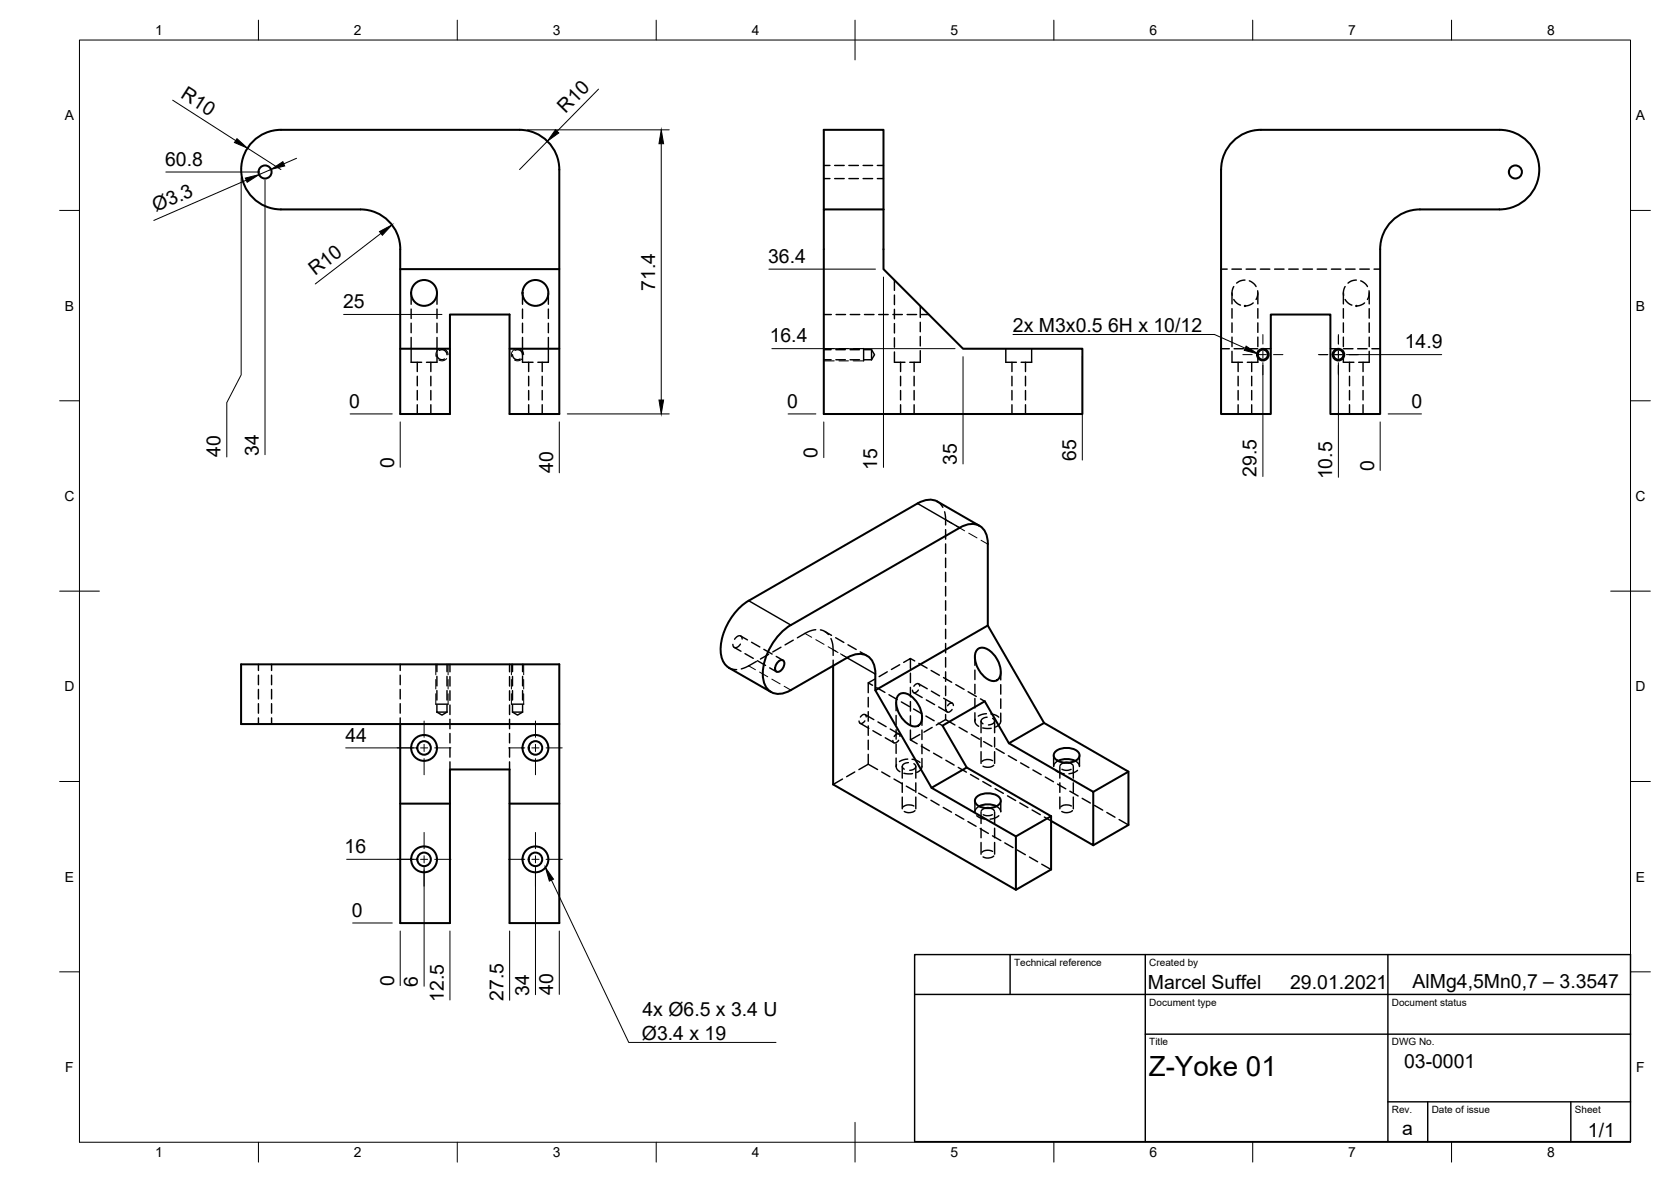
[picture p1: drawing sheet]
<svg xmlns="http://www.w3.org/2000/svg" width="420mm" height="297mm" viewBox="0 0 420 297" stroke-linecap="round" stroke-linejoin="round" font-family="sans-serif">
<!-- layer: Sichtbar -->
<g fill="none" stroke="#000" stroke-width=".51">
<path d="M64 35.1a10 10 0 0 1 6.6-2.5h60a10 10 0 0 1 10 10v61.4h-12.5v-25h-15v25h-12.5v-36.4a18.3 18.3 0 0 0-.6-8.6 10 10 0 0 0-9.4-6.4h-20a10 10 0 0 1-9.3-6.4 10 10 0 0 1 2.7-11.1zM317 32.6h60a10 10 0 0 1 10 10 10 10 0 0 1-10 10h-20a10 10 0 0 0-10 10v41.4h-12.5v-25h-15v25h-12.5v-61.4M317 32.6a10 10 0 0 0-10 10M207.1 52.6h15v15l20 20h30.1v16.4h-65.1zM207.1 52.6v-20h15v20M100.6 67.6h40M100.6 87.6h12.5M128.1 87.6h12.5M235.7 126l10.6 6.2M235.7 126a5 5 0 0 0-5 .5l-42.4 24.5M188.3 150.9a15.1 15.1 0 0 0-7 13.8 4.4 4.4 0 0 0 2 3.1M248.4 157.2l-28.3 16.3"/>
<path d="M60.6 166.9h80v15.1h-80zM183.3 167.8l10.6 6.1M195.7 166.3a.86 .86 0 0 1 1.5 0 2.11 2.11 0 0 1-1.8 2.5 1.42 1.42 0 0 1 0-2.1zM209.5 167.3v29.8l45.9 26.5v-13.4l-21.2-12.2-14.1-24.5v-4.1M220.1 169.4a4.6 4.6 0 0 0-3.2-5 5.8 5.8 0 0 0-3.9 .9l-14.1 8.1a4.5 4.5 0 0 1-6-.3 8.9 8.9 0 0 1-.1-8.5 15.4 15.4 0 0 1 6.1-7.5l42.4-24.5a4.5 4.5 0 0 1 5.9 .3 5.9 5.9 0 0 1 1.2 3.8v20.5l14.1 24.5 21.2 12.2v13.4l-8.8 5.1M225.9 174.7a2.36 2.36 0 0 1 3.3 .3 6.6 6.6 0 0 1 2.4 6.5 1.93 1.93 0 0 1-3 .6 6.6 6.6 0 0 1-3-6.9zM245.7 163.3a2.36 2.36 0 0 1 3.3 .3 6.6 6.6 0 0 1 2.4 6.5 1.93 1.93 0 0 1-3 .6 6.6 6.6 0 0 1-3-6.9zM100.6 182v50h12.5v-38.6h15v38.6h12.5v-50M243.1 192.9l-8.9 5.1M262.5 181.7l-8.8 5.1M265.4 188.8a4.5 4.5 0 0 1 5.9 .4 1.6 1.6 0 0 1-1.4 2.2 4.4 4.4 0 0 1-4.8-1 1.22 1.22 0 0 1 .3-1.6zM266 191.2l1.9-.5 1.3 .1 1.2 .4"/>
<path d="M267.7 191.7h1M283.7 193.9l-8.8 5.1M100.6 202h12.5M128.1 202h12.5M245.6 200.2a4.5 4.5 0 0 1 5.9 .4 1.6 1.6 0 0 1-1.4 2.2 4.4 4.4 0 0 1-4.8-1 1.22 1.22 0 0 1 .3-1.6zM246.2 202.6l1.8-.5 1.4 .1 1.2 .4M247.9 203.1h1M264.3 205.1l-21.2-12.2-6.1-10.5 10.6-6.2 6.1 10.6 21.2 12.2v13.4l-10.6-6.1M264.3 205.1v13.4l-8.9 5.1M264.3 205.1l-8.9 5.1"/>
<circle cx="66.6" cy="43.2" r="1.64"/>
<circle cx="381" cy="43.2" r="1.64"/>
<circle cx="106.6" cy="73.6" r="3.2"/>
<circle cx="134.6" cy="73.6" r="3.2"/>
<circle cx="317.5" cy="89.1" r="1.26"/>
<circle cx="336.5" cy="89.1" r="1.26"/>
<circle cx="106.6" cy="188" r="1.7"/>
<circle cx="106.6" cy="188" r="3.2"/>
<circle cx="134.6" cy="188" r="1.7"/>
<circle cx="134.6" cy="188" r="3.2"/>
<circle cx="106.6" cy="216" r="1.7"/>
<circle cx="106.6" cy="216" r="3.2"/>
<circle cx="134.6" cy="216" r="1.7"/>
<circle cx="134.6" cy="216" r="3.2"/>
</g>
<!-- layer: Verdeckt -->
<g fill="none" stroke="#000" stroke-width=".36">
<path d="M207.1 41.6h1.6M207.1 44.9h1.6M209.9 41.6h2.4M209.9 44.9h2.4M213.4 41.6h2.4M213.4 44.9h2.4M217 41.6h2.4M217 44.9h2.4M220.6 41.6h1.5M220.6 44.9h1.5M103.4 73.6v2.9M103.4 77.7v2.3"/>
<path d="M109.9 73.6v2.9M109.9 77.7v2.3M131.4 73.6v2.9M131.4 77.7v2.3M137.9 73.6v2.9M137.9 77.7v2.3M207.1 79h1.9M210.2 79h2.4M213.8 79h2.4M217.4 79h2.4M220.9 79h2.4M224.5 79h2.4"/>
<path d="M224.9 70.4v2.6M224.9 74.2v2.3M224.9 77.7v2.4M228.1 79h2.4M231.4 76.9v2.9M231.6 79h2M307 67.6h1.6M309.8 67.6h2.3M309.8 73.6v2.8M309.8 77.6v2.4M310.2 72l-.4 1.1v1.1M310.2 75.3l.8 .9 .9 .5"/>
<path d="M313 70.4l-1 .2-1.1 .5M313.3 67.6h2.4M314.1 70.6l1.1 .6 .6 .8M315.1 76.1l-1.2 .7-.9 .1M316.2 73.1v1.3l-.4 .9M316.3 73.6v2.8M316.3 77.6v2.4M316.9 67.6h2.4M320.5 67.6h2.4M324 67.6h2.4M327.6 67.6h2.4M331.2 67.6h2.4"/>
<path d="M334.8 67.6h2.3M337.8 73.6v2.8M337.8 77.6v2.4M338.2 72l-.4 1.1v1.1M338.2 75.3l.8 .9 .9 .5M338.3 67.6h2.4M341 70.4l-1 .2-1.1 .5M341.9 67.6h2.4M342.1 70.6l1.1 .6 .6 .8M343.1 76.1l-1.2 .7-.9 .1M344.2 73.1v1.3l-.4 .9M344.3 73.6v2.8"/>
<path d="M344.3 77.6v2.4M345.5 67.6h1.5M103.4 84.8v6.2h2.6M103.4 81.2v2.4M104.9 91v2.4M104.9 94.6v2.4M104.9 98.1v2.4M108.3 91v2.4M108.3 94.6v2.4M108.3 98.1v2.4M109.9 89.1a1.23 1.23 0 0 0 1.9 1.1M109.9 84.8v6.2h-2.7"/>
<path d="M109.9 81.2v2.4M110.5 88a1.28 1.28 0 0 1 1.9 1.1M128.9 89.1a1.25 1.25 0 0 0 1.9 1.1M129.5 88a1.28 1.28 0 0 1 1.9 1.1M131.4 84.8v6.2h2.6M131.4 81.2v2.4M132.9 91v2.4M132.9 94.6v2.4M132.9 98.1v2.4M136.3 91v2.4M136.3 94.6v2.4M136.3 98.1v2.4"/>
<path d="M137.9 84.8v6.2h-2.7M137.9 81.2v2.4M207.1 87.9h1.9M207.1 90.4h1.9M210.2 87.9h2.4M210.2 90.4h2.4M213.7 87.9h2.4M213.7 90.4h2.4M217.1 87.6v3.1M217.3 87.9h1.8M217.3 90.4h1.8M219.1 87.9v2.5"/>
<path d="M219.1 87.9l.8 1.2-.8 1.3M224.9 88.4v2.6h2.6M224.9 81.3v2.4M224.9 84.9v2.4M226.4 91v2.4M226.4 94.6v2.4M226.4 98.1v2.4M229.8 91v2.4M229.8 94.6v2.4M229.8 98.1v2.4M231.4 88.1v2.9h-2.7M231.4 81v2.4"/>
<path d="M231.4 84.5v2.4M252.9 87.6v3.4h2.7M254.4 91v2.4M254.4 94.6v2.4M254.4 98.1v2.4M257.9 91v2.4M257.9 94.6v2.4M257.9 98.1v2.4M259.4 87.6v3.4h-2.6M307 87.6h2.1M309.8 88.3v2.7h2.6M309.8 81.1v2.4"/>
<path d="M309.8 84.7v2.4M310.3 87.6h2.4M311.3 91v2.4M311.3 94.6v2.4M311.3 98.1v2.4M313.9 87.6h2.4M314.7 91v2.4M314.7 94.6v2.4M314.7 98.1v2.4M316.3 88.3v2.7h-2.7M316.3 81.1v2.4M316.3 84.7v2.4"/>
<path d="M317.4 87.6h2.1M334.5 87.6h2.1M337.8 88.3v2.7h2.6M337.8 81.1v2.4M337.8 84.7v2.4M337.8 87.6h2.4M339.3 91v2.4M339.3 94.6v2.4M339.3 98.1v2.4M341.4 87.6h2.3M342.7 91v2.4M342.7 94.6v2.4"/>
<path d="M342.7 98.1v2.4M344.3 88.3v2.7h-2.7M344.3 81.1v2.4M344.3 84.7v2.4M345 87.6h2M104.9 101.7v2.3M108.3 101.7v2.3M132.9 101.7v2.3M136.3 101.7v2.3M226.4 101.7v2.3M229.8 101.7v2.3M254.4 101.7v2.3"/>
<path d="M257.9 101.7v2.3M311.3 101.7v2.3M314.7 101.7v2.3M339.3 101.7v2.3M342.7 101.7v2.3M235.7 126l.8 .7 .6 .8M237.5 128.6l.2 1.3 .1 2M237.8 133.1v2.4M237.8 136.7v2.4M186.2 159.8l1.7 1M205.1 158.2l-2.1 .6-2.5 1.5M206.3 158.3l1.1 .4 .9 .8"/>
<path d="M207.4 158.7l1.7 1M237.8 140.3v2.3M237.8 143.8v2.4M237.8 147.4v2.4M237.8 151v2.4M237.8 154.5v2.4M237.8 158.1v2.4M65 166.9v1.6M65 169.7v2.4M65 173.3v2.3M65 176.8v2.4M68.3 166.9v1.6"/>
<path d="M68.3 169.7v2.4M68.3 173.3v2.3M68.3 176.8v2.4M100.6 166.9v1.6M100.6 169.7v2.4M100.6 173.3v2.3M100.6 176.8v2.4M109.6 177h3.1M109.9 179h2.5M109.9 179l1.2 .7 1.3-.7M109.9 166.9v1.9M109.9 170v2.4"/>
<path d="M109.9 173.6v2.3M109.9 177.1v1.9M112.4 166.9v1.9M112.4 170v2.4M112.4 173.6v2.3M112.4 177.1v1.9M113.1 166.9v1.9M113.1 170v2.4M113.1 173.6v2.4M113.1 177.2v2.4M128.1 166.9v1.9M128.1 170v2.4"/>
<path d="M128.1 173.6v2.4M128.1 177.2v2.4M128.6 177h3.1M128.9 179h2.5M128.9 179l1.2 .7 1.3-.7M128.9 166.9v1.9M128.9 170v2.4M128.9 173.6v2.3M128.9 177.1v1.9M131.4 166.9v1.9M131.4 170v2.4M131.4 173.6v2.3"/>
<path d="M131.4 177.1v1.9M183.3 167.8l.9 .4 1 .1M184.6 162.7l1.7 1M186.2 161.9a1.04 1.04 0 0 1-.8 .8 1.04 1.04 0 0 1-1.1-.4v-.4M186.6 160.6a.8 .8 0 0 0-.6-.9 .8 .8 0 0 0-.9 .5l-.4 .4M187.3 164.3l2.1 1.1M189 161.4l2.1 1.2M190.2 166.2l-2.6 1.4-1.2 .5M190.4 166l2.1 1.2M192.1 163.2l2 1.2M193.3 164.4l-2.1 1.2M193.5 167.8l1.7 1"/>
<path d="M195.2 165l1.7 .9M196.4 162.7l-2.1 1.1M199.5 160.9l-2.1 1.2M208.9 160.5l.5 1.4 .1 2.8M209.5 165.9v1.4M210.1 160.3l2.1 1.1M213.2 162l2.1 1.2M216.3 163.8l1.7 1M217.5 179.6l2.2 1.2M218.3 175.3v2.4M218.3 178.8v2.4M218.3 171.6l1.1 .6"/>
<path d="M220 170.6l-1.7 1v2.5M220.4 172.8l2.1 1.2M223.1 168.8l-2.1 1.2M223.5 174.6l2.1 1.2M225.3 176.5v2.1M225.3 179.8v2.4M226.2 167.1l-2.1 1.1M226.6 176.4l2.1 1.2M227.2 166.5l1.7-1v2.5M228.9 169.2v2.3M228.9 172.7v2.4M228.9 176.3v2.4"/>
<path d="M228.9 179.9v2.4M228.9 165.5l1.1 .6M229.7 174l2.2 1.3M229.7 178.2l2.1 1.2M230.9 173.4a.79 .79 0 0 1-.6 .6 .79 .79 0 0 1-.8-.3l-.1-.3M231 171.8l2.2 1.3M231 166.7l2.1 1.2M231.2 172.4a.63 .63 0 0 0-.4-.6 .63 .63 0 0 0-.8 .3l-.2 .4M232.8 179.9l2.1 1.2M232.9 175.9l2.1 1.2M234.1 168.5l2.1 1.2M234.2 173.7l2 1.2"/>
<path d="M236 177.7l2.2 1.2M237.2 170.3l2.1 1.2M237.3 175.5l2.2 1.2M237.8 179.6v1.2l-2.4 1.4M237.8 161.7v2.4M237.8 165.3v2.3M237.8 168.8v2.4M237.8 172.4v2.4M237.8 176v2.4M239.4 178.3a.79 .79 0 0 1-.6 .6 .79 .79 0 0 1-.8-.3l-.1-.3M239.7 177.3a.61 .61 0 0 0-.5-.7 .61 .61 0 0 0-.7 .4l-.2 .3M240.3 172l2.1 1.2"/>
<path d="M243.4 173.8l2.1 1.2M245.1 165.1v2.1M245.1 168.4v2.4M245.1 172v2.3M245.1 175.5v2.4M245.1 179.1v2.1M246.5 175.6l1.1 .6M248 179.4l-1 .1-1 .5M249.1 179.4l1.4 .4 .6 .4M251.6 168.9v2M251.6 172v2.4M251.6 175.6v2.4"/>
<path d="M251.6 179.2v2M65 180.4v1.6M68.3 180.4v1.6M100.6 180.4v1.6M113.1 180.7v2.4M113.1 184.3v2.4M113.1 187.9v2.4M113.1 191.5v1.9M128.1 180.7v2.4M128.1 184.3v2.4M128.1 187.9v2.4M128.1 191.5v1.9"/>
<path d="M211.8 195.8l-2.3 1.3M214.9 194l-2 1.2M216.3 181.8l2.2 1.2M217.5 181.2a.81 .81 0 0 1-.6 .6 .81 .81 0 0 1-.9-.3v-.3M217.8 180.2a.62 .62 0 0 0-.5-.7 .62 .62 0 0 0-.7 .4l-.3 .3M218.3 189.6v2.5l-2.3 1.3M218.3 182.4v2.4M218.3 186v2.4M218.3 192.1l2.4 1.3M219.5 183.6l2.1 1.2M220.7 181.4l2.1 1.2M221.7 194l2.1 1.2"/>
<path d="M222.6 185.4l2.2 1.3M223.8 183.2l2.2 1.3M224.8 195.8l2.1 1.2M225.3 183.4v2.3M225.3 187v2.3M225.3 190.5v2.1M225.4 192.2l.1 1 .8 .7M226 186a.8 .8 0 0 1-.7 .6 .8 .8 0 0 1-.8-.3v-.2M226.3 185a.62 .62 0 0 0-.5-.6 .62 .62 0 0 0-.7 .3l-.3 .4M226.9 192.6v2.9M226.9 196.7v2.4M227.3 194.3l2.1 .1"/>
<path d="M227.9 197.6l2.1 1.1M228.2 190.8l-1 .1-1 .5M228.4 191.7a1.24 1.24 0 0 0-1.5 1.1l.5 .5M228.9 183.5v2.4l2.4-1.3M228.9 185.9l1.7 1M229.3 190.8l1.4 .4 .6 .4M229.8 191.9a.79 .79 0 0 1 .5 .9 .79 .79 0 0 1-.8 .6l-.8 .2M230.3 192.6v2.9M230.3 196.7v2.4M231 199.3l2 1.2M231.6 187.5l2.1 1.2M231.8 192.6l-.3 .8-1 .7"/>
<path d="M231.8 180.3v2M231.8 183.5v2.4M231.8 187v2.4M231.8 190.6v2M234.4 182.8l-2.1 1.2M234.7 189.3l2.1 1.2M235.9 181.7l1.1 .7M237.8 180.8l2.3 1.4M237.8 191.1l2.1 1.2M240.9 192.9l2.1 1.1M241.2 182.8l2 1.2M244 194.6l2.1 1.2"/>
<path d="M244.2 184.6l2.1 1.2M245.2 180.7l.1 1.1 .8 .7M246.7 181.2v2.9M246.7 185.3v2.4M246.7 188.9v2.9M247.1 182.9l2.1 .1M247.1 196.4l2.1 1.2M247.3 186.4l2.1 1.1M248.2 180.2a1.1 1.1 0 0 0-1.4 1.4l.4 .3M249.6 180.5a.79 .79 0 0 1 .4 .9 .79 .79 0 0 1-.7 .6l-.8 .2M249.6 191.1a2.45 2.45 0 0 0-2.7 .3M249.9 192.3a2.44 2.44 0 0 1-2.7 .2"/>
<path d="M250.1 181.2v2.9M250.1 185.3v2.4M250.1 188.9v2.9M250.2 198.2l2.1 1.2M250.4 188.1l2.1 1.2M251.6 181.2l-.3 .8-1 .7M253.3 200l2.1 1.2M253.5 189.9l2.1 1.2M256.6 191.7l2.1 1.2M259.7 193.5l2.1 1.2M262.8 195.3l2.1 1.2M264.9 189.8v2.8"/>
<path d="M265.4 193.6l.8 .5 1.4 .3M265.9 197l2.1 1.2M266 191.2l-.7 .5-.4 .8M266.5 192.6v2.9M266.5 196.7v2.4M267 193.3a2.59 2.59 0 0 0 2.3 0M267.7 191.7l-.6 .2-.6 .5M268.7 191.7l.6 .2 .5 .5M269 198.8l2.1 1.2M269.9 192.6v2.9M269.9 196.7v2.4M270.4 191.2l.8 .8 .2 .5"/>
<path d="M270.9 193.6l-.8 .5-1.3 .3M271.4 189.8v2.8M226.9 200.3v2.9M229.8 202.6a2.44 2.44 0 0 0-2.7 .2M230.1 203.7a2.48 2.48 0 0 1-2.7 .2M230.3 200.3v2.9M234.1 201.1l2 1.2M237.2 202.9l2 1.2M240.3 204.7l2 1.2M243.4 206.5l2 1.2M245.1 201.2v2.8M245.6 205l.8 .5 1.4 .4"/>
<path d="M246.2 202.6l-.9 .8-.2 .5M246.5 208.2l2 1.3M246.7 204v3M246.7 208.1v2.4M246.7 211.7v3M247.2 204.7a2.65 2.65 0 0 0 2.3 0M247.9 203.1l-.8 .3-.4 .4M248.9 203.1l.8 .3 .3 .4M249.6 210l2 1.2M249.6 214a2.51 2.51 0 0 0-2.7 .2M249.9 215.1a2.5 2.5 0 0 1-2.7 .2M250.1 204v3"/>
<path d="M250.1 208.1v2.4M250.1 211.7v3M250.5 202.6l.7 .5 .4 .8M251.1 205l-.8 .5-1.3 .4M251.6 201.2v2.8M252.6 211.8l2.1 1.2M255.8 213.6l2 1.2M256.4 201.8l2.1 1.2M258.8 215.4l2.1 1.2M259.5 203.5l2.1 1.2M261.9 217.2l2.4 1.3M262.6 205.3l1.7 1"/>
<path d="M266.5 200.3v2.9M269.4 202.6a2.45 2.45 0 0 0-2.7 .2M269.7 203.7a2.48 2.48 0 0 1-2.7 .2M269.9 200.3v2.9M272.1 200.6l2.1 1.2M275.2 202.4l2.1 1.2M278.3 204.2l2.1 1.2M281.4 206l2.3 1.3"/>
</g>
<!-- layer: Verdeckt schmal -->
<g fill="none" stroke="#000" stroke-width=".25">
<path d="M110.3 87.8a1.52 1.52 0 0 0-.6 1.9M111.4 87.6a1.56 1.56 0 0 1 1.3 1.5M112.3 90.1a1.5 1.5 0 0 1-1.9 .4M129.3 87.8a1.52 1.52 0 0 0-.6 1.9M130.4 87.6a1.55 1.55 0 0 1 1.3 1.5M131.3 90.1a1.5 1.5 0 0 1-1.9 .4M207.1 87.6h2.7M207.1 90.7h2.7M210.9 87.6h2.4M210.9 90.7h2.4M214.5 87.6h2.6M214.5 90.7h2.6"/>
<path d="M237.8 130.6l1.7 1M240.5 132.2l2 1.2M243.6 134l2.1 1.2M246.7 135.8l1.7 .9M202.4 159.2l1.7 1M109.6 166.9v2.7M109.6 170.8v2.4M109.6 174.3v2.7M112.7 166.9v2.7M112.7 170.8v2.4M112.7 174.3v2.7M128.6 166.9v2.7"/>
<path d="M128.6 170.8v2.4M128.6 174.3v2.7M131.7 166.9v2.7M131.7 170.8v2.4M131.7 174.3v2.7M188.3 167.3l1.6 1M191 168.9l2 1.2M194.1 170.7l2.1 1.2M197.2 172.5l1.7 .9M205.1 160.7l2.1 1.2M208.2 162.5l2.1 1.2M209.5 163.3l1.2 .7"/>
<path d="M211.3 164.3l1.7 1M211.8 164.6l1.2 .7"/>
</g>
<!-- layer: Sichtbar schmal -->
<g fill="none" stroke="#000" stroke-width=".36">
<path d="M230.7 126.5l10.6 6.1M188.3 151l10.6 6.1M213 165.3l7.1 4.1"/>
<circle cx="317.5" cy="89.1" r="1.53"/>
<circle cx="336.5" cy="89.1" r="1.53"/>
</g>
<!-- layer: Verdeckt -->
<g fill="#000" stroke="#000" stroke-width=".25">
<circle cx="313" cy="76.9" r=".17"/>
<circle cx="341" cy="76.9" r=".17"/>
</g>
<!-- layer: Border -->
<g fill="none" stroke="#000" stroke-width=".25">
<path d="M20 10.1h390v276.9h-390zM65 5.1v5M115 5.1v5M165 5.1v5M215 5.1v10M265 5.1v5M315 5.1v5M365 5.1v5M15 52.9h5M410 52.9h5M15 100.7h5M410 100.7h5"/>
<path d="M15 148.6h10M405 148.6h10M15 196.4h5M410 196.4h5M15 244.2h5M410 244.2h5M65 287v5M115 287v5M165 287v5M215 282.1v9.9M265 287v5M315 287v5"/>
<path d="M365 287v5"/>
</g>
<!-- layer: Dimensions -->
<g fill="none" stroke="#000" stroke-width=".25">
<path d="M43.4 25.2l15.9 10.1M62.2 37.2l8.4 5.4M74.6 39.8l-3.2 1.4M132.6 32.6h35.7M137.6 35.5l-7 7.1M150.5 22.4l-10.4 10.6M166.3 36.1v64.4M41.7 43.2h22.9M60.6 44.6v49.6l-3.6 7v13.6M61.9 45.3l-23.2 10.1M66.6 45.2v69.1M68.2 42.6l-3.1 1.3"/>
<path d="M95.8 58.7l-16.5 12.7M86.4 79h24.7M193.3 67.6h26.8M222.1 69.6v47.9M194.1 87.6h46M242.1 89.6v27M272.1 89.6v26M317.5 91.1v28.6M336.5 91.1v28.8M338.5 89.1h24M88 104h10.6M100.6 106v11.4"/>
<path d="M140.6 106v12.8M142.6 104h25.7M198.2 104h6.9M207.1 106v9M347 106v12.2M349 104h8.4M86.9 187.9h17.7M87.2 215.9h17.4M106.6 218v29.8M134.6 218v32M88.7 232h9.9M100.6 234v13.7"/>
<path d="M113.1 234v17.3M128.1 234v17.4M140.6 234v15.9"/>
</g>
<path d="M59.6 34.8l2.6 2.4-3.3-1.4zM139.7 32.6l.8 .8-2.9 2.1zM166.3 32.6l.6 3.5h-1.2zM61.7 44.8l3.4-.9-3 1.9zM68.2 42.6l2.9-2 .5 1.1zM95.4 58.2l3.2-1.7-2.5 2.6zM165.7 100.5h1.2l-.6 3.5z" fill="#000" stroke="#000" stroke-width=".25"/>
<!-- layer: Center Lines -->
<g fill="none" stroke="#000" stroke-width=".25">
<path d="M312.5 89.1h2.4M316.7 89.1h1.7M317.5 84.1v2.4M317.5 88.2v1.8M317.5 91.8v2.4M320.2 89.1h2.4M331.5 89.1h2.4M335.6 89.1h1.8M336.5 84.1v2.4M336.5 88.2v1.8M336.5 91.8v2.4M339.2 89.1h2.4"/>
<path d="M99.9 187.9h4M105.7 187.9h1.8M106.6 181.2v4.1M106.6 187.1v1.8M106.6 190.6v4.1M109.3 187.9h4.1M127.9 187.9h4.1M133.7 187.9h1.8M134.6 181.2v4.1M134.6 187.1v1.8M134.6 190.6v4.1M137.3 187.9h4.1"/>
<path d="M99.9 215.9h4M105.7 215.9h1.8M106.6 209.2v4.1M106.6 215.1v1.7M106.6 218.6v4.1M109.3 215.9h4.1M127.9 215.9h4.1M133.7 215.9h1.8M134.6 209.2v4.1M134.6 215.1v1.7M134.6 218.6v4.1M137.3 215.9h4.1"/>
</g>
<!-- layer: Annotations -->
<path d="M313.3 87l3 1.9-3.4-.9zM137.1 218l2.1 2.9-1.1 .5z" fill="#000" stroke="#000" stroke-width=".25"/>
<path d="M254.7 84.1h50.7l7.7 3.4M138.7 221.2l19.4 40.8h37" fill="none" stroke="#000" stroke-width=".25"/>
<!-- layer: TitleBlock -->
<path d="M230 239.9h180v47h-180zM254 239.9v10M288 239.9v47M349 239.9v47M230 249.9h180M288 259.9h122M349 276.9h61M359 276.9v10M395 276.9v10" fill="none" stroke="#000" stroke-width=".36"/>
<text font-size="7" x="288.8" y="270.4">Z-Yoke 01</text>
<g font-size="4.9">
<text x="45.2" y="24.5" transform="rotate(33 45.2 24.5)">R10</text>
<text x="142.2" y="28.6" transform="rotate(-46 142.2 28.6)">R10</text>
<text x="41.5" y="41.7">60.8</text>
<text x="39.2" y="53.4" transform="rotate(-24 39.2 53.4)">Ø3.3</text>
<text x="79.2" y="69.5" transform="rotate(-38 79.2 69.5)">R10</text>
<text x="193.1" y="66.1">36.4</text>
<text x="86.3" y="77.5">25</text>
<text x="164.8" y="73.1" transform="rotate(-90 164.8 73.1)">71.4</text>
<text x="254.7" y="83.4">2x M3x0.5</text>
<text x="278.6" y="83.4">6H x 10/12</text>
<text x="193.5" y="86.1">16.4</text>
<text x="353.2" y="87.6">14.9</text>
<text x="87.8" y="102.5">0</text>
<text x="198" y="102.5">0</text>
<text x="354.9" y="102.5">0</text>
<text x="55.5" y="114.9" transform="rotate(-90 55.5 114.9)">40</text>
<text x="65.1" y="114.5" transform="rotate(-90 65.1 114.5)">34</text>
<text x="99.1" y="117.6" transform="rotate(-90 99.1 117.6)">0</text>
<text x="139.1" y="118.9" transform="rotate(-90 139.1 118.9)">40</text>
<text x="205.6" y="115.2" transform="rotate(-90 205.6 115.2)">0</text>
<text x="220.6" y="118" transform="rotate(-90 220.6 118)">15</text>
<text x="240.6" y="116.8" transform="rotate(-90 240.6 116.8)">35</text>
<text x="270.6" y="115.8" transform="rotate(-90 270.6 115.8)">65</text>
<text x="316" y="119.9" transform="rotate(-90 316 119.9)">29.5</text>
<text x="345.5" y="118.4" transform="rotate(-90 345.5 118.4)">0</text>
<text x="335" y="120.5" transform="rotate(-90 335 120.5)">10.5</text>
<text x="86.9" y="186.5">44</text>
<text x="86.6" y="214.4">16</text>
<text x="88.5" y="230.4">0</text>
<text x="99.1" y="247.9" transform="rotate(-90 99.1 247.9)">0</text>
<text x="105.1" y="248" transform="rotate(-90 105.1 248)">6</text>
<text x="111.6" y="251.8" transform="rotate(-90 111.6 251.8)">12.5</text>
<text x="126.6" y="251.5" transform="rotate(-90 126.6 251.5)">27.5</text>
<text x="133.1" y="250.2" transform="rotate(-90 133.1 250.2)">34</text>
<text x="139.1" y="250" transform="rotate(-90 139.1 250)">40</text>
<text x="288.6" y="248.5">Marcel Suffel</text>
<text x="324.4" y="248.4">29.01.2021</text>
<text x="355.2" y="248.3">AlMg4,5Mn0,7 – 3.3547</text>
<text x="161.5" y="255.3">4x Ø6.5 x 3.4 U</text>
<text x="161.4" y="261.3">Ø3.4 x 19</text>
<text x="353" y="268.4">03-0001</text>
<text x="352.6" y="285.2">a</text>
<text x="399.3" y="285.6">1/1</text>
</g>
<g font-size="3.5">
<text x="39" y="8.8">1</text>
<text x="89" y="8.8">2</text>
<text x="139" y="8.8">3</text>
<text x="189" y="8.8">4</text>
<text x="239" y="8.8">5</text>
<text x="289" y="8.8">6</text>
<text x="339" y="8.8">7</text>
<text x="389" y="8.8">8</text>
<text x="16.3" y="30.2">A</text>
<text x="411.3" y="30.2">A</text>
<text x="16.3" y="78">B</text>
<text x="411.3" y="78">B</text>
<text x="16.2" y="125.9">C</text>
<text x="411.2" y="125.9">C</text>
<text x="16.2" y="173.7">D</text>
<text x="411.2" y="173.7">D</text>
<text x="16.3" y="221.6">E</text>
<text x="411.3" y="221.6">E</text>
<text x="16.4" y="269.4">F</text>
<text x="411.4" y="269.4">F</text>
<text x="39" y="290.8">1</text>
<text x="89" y="290.8">2</text>
<text x="139" y="290.8">3</text>
<text x="189" y="290.8">4</text>
<text x="239" y="290.8">5</text>
<text x="289" y="290.8">6</text>
<text x="339" y="290.8">7</text>
<text x="389" y="290.8">8</text>
</g>
<g font-size="2.5">
<text x="255" y="242.7">Technical reference</text>
<text x="289" y="242.7">Created by</text>
<text x="289" y="252.7">Document type</text>
<text x="350" y="252.7">Document status</text>
<text x="289" y="262.7">Title</text>
<text x="350" y="262.7">DWG No.</text>
<text x="350" y="279.7">Rev.</text>
<text x="360" y="279.7">Date of issue</text>
<text x="396" y="279.7">Sheet</text>
</g>
</svg>
